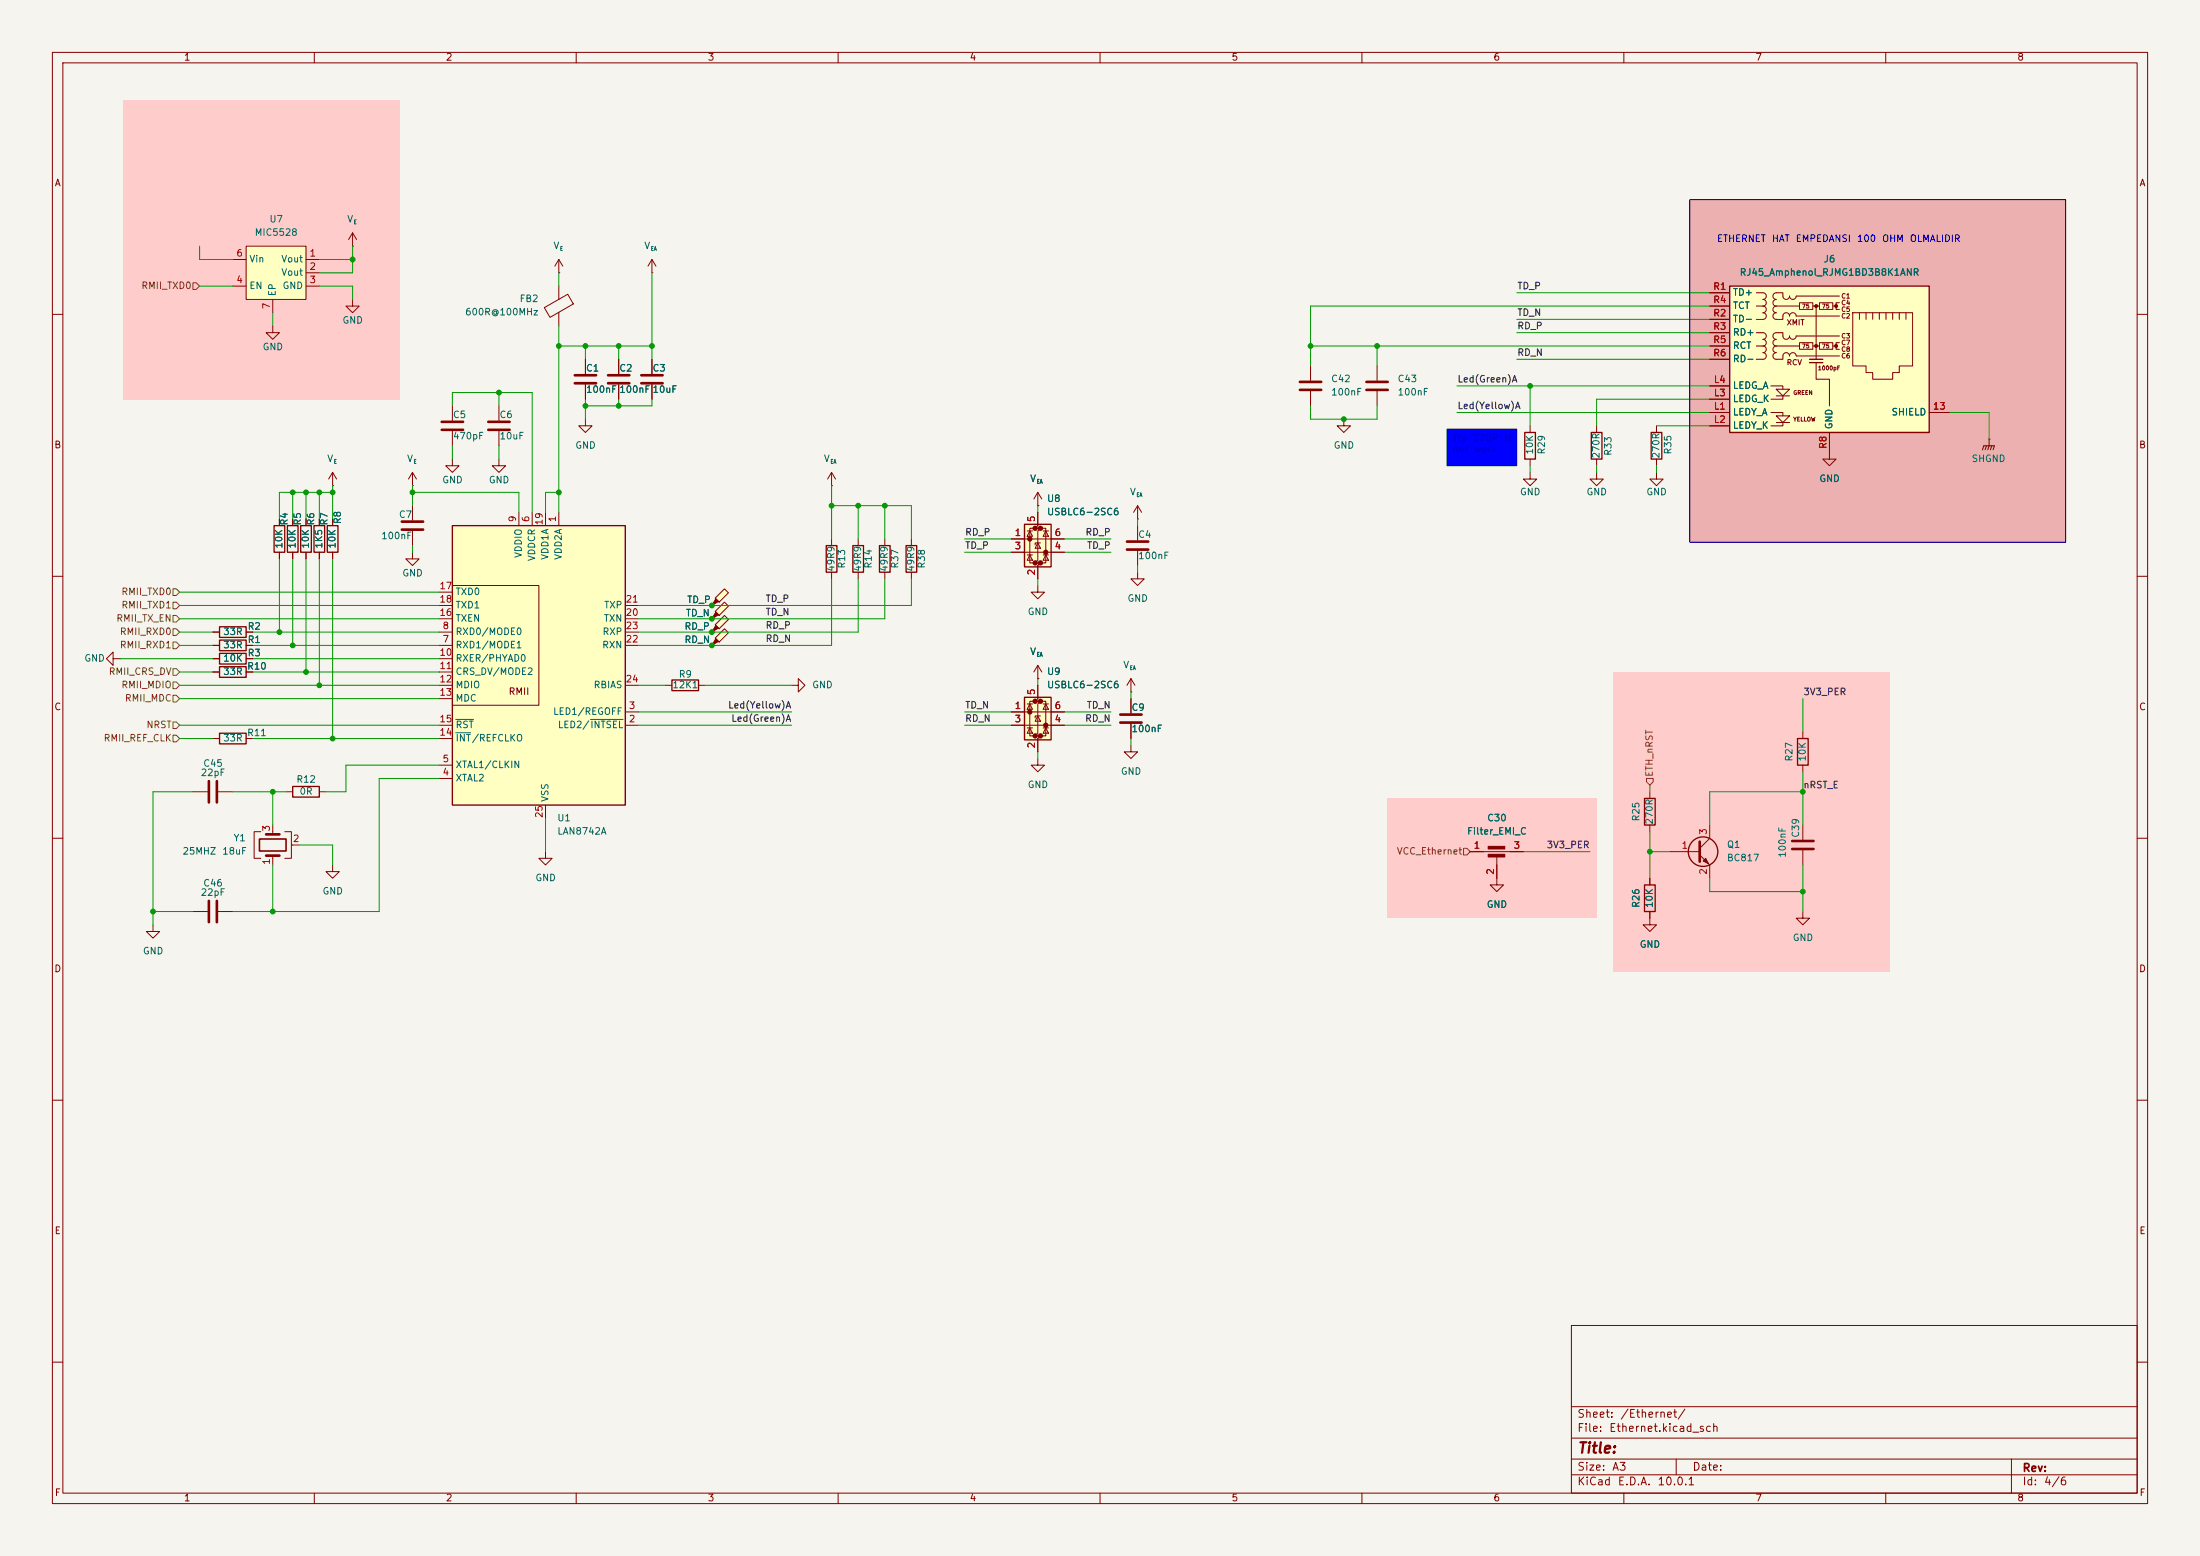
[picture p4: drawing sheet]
<svg xmlns="http://www.w3.org/2000/svg" width="420mm" height="297mm" viewBox="0 0 420 297" stroke-linecap="round" stroke-linejoin="round" font-family="sans-serif">
<path d="M0 0h420v297h-420z" fill="#f5f4ef" stroke="#f5f4ef" stroke-width=".19"/>
<g fill="none" stroke="#840000" stroke-width=".19">
<path d="M10 10h400v277h-400zM12 12h396v273h-396zM60 10v2M110 10v2M160 10v2M210 10v2M260 10v2M310 10v2M360 10v2M10 60h2M408 60h2M10 110h2"/>
<path d="M408 110h2M10 160h2M408 160h2M10 210h2M408 210h2M300 253h108v32h-108zM10 260h2M300 278.5h108M300 274.5h108M300 268.5h108M320 278.5v3M384 278.5v6.5"/>
<path d="M408 260h2M60 285v2M110 285v2M160 285v2M210 285v2M260 285v2M300 281.5h108M310 285v2M360 285v2"/>
</g>
<path d="M276.2 81.9h13.4v7h-13.4z" fill="#00f"/>
<path d="M322.6 38.1h71.7v65.4h-71.7z" fill="#ecb0b0"/>
<g fill="#fcc">
<path d="M23.5 19.1h52.7v57.1h-52.7z"/>
<path d="M264.8 152.4h40v22.9h-40z"/>
<path d="M308 128.3h52.7v57.1h-52.7z"/>
</g>
<g fill="none" stroke="#840000" stroke-width=".25">
<path d="M41.9 119.6h5.1v2.1h-5.1zM52.3 100.3h2.1v5.1h-2.1zM54.9 100.3h2v5.1h-2zM57.4 100.3h2v5.1h-2zM59.9 100.3h2.1v5.1h-2.1zM313.9 152.4h2.1v5.1h-2.1zM343.2 141h2v5.1h-2zM313.9 168.9h2.1v5.1h-2.1z"/>
<circle cx="325.1" cy="162.6" r="2.82"/>
</g>
<g fill="none" stroke="#840000" stroke-width=".19">
<path d="M106.7 52.1h.1M106.7 49.5l-.8 1.3M106.7 49.5l.7 1.3M106.7 49.5v2.6M124.5 52.1h.1M124.5 49.5l-.8 1.3M124.5 49.5l.7 1.3M124.5 49.5v2.6M86.4 77.5v2.8M95.2 77.5v2.8M111.8 68.6v2.8M111.8 73.4v2.8"/>
<path d="M118.1 68.6v2.8M118.1 73.4v2.8M53.3 99.1v1.2M55.9 99.1v1.2M58.4 99.1v1.2M61 99.1v1.2M63.5 92.7h.1M63.5 90.2l-.8 1.2M63.5 90.2l.8 1.2M63.5 90.2v2.5M78.7 92.7h.1M78.7 90.2l-.7 1.2"/>
<path d="M78.7 90.2l.8 1.2M78.7 90.2v2.5M86.4 87.6v1.3h1.2l-1.2 1.3-1.3-1.3h1.3M86.4 82.3v2.8M95.2 87.6v1.3h1.3l-1.3 1.3-1.2-1.3h1.2M95.2 82.3v2.8M111.8 80v1.3h1.2l-1.2 1.3-1.3-1.3h1.3M292.1 90.2v1.2h1.3l-1.3 1.3-1.3-1.3h1.3M304.8 90.2v1.2h1.3l-1.3 1.3-1.3-1.3h1.3M316.2 90.2v1.2h1.3l-1.3 1.3-1.2-1.3h1.2M53.3 105.4v1.3M55.9 105.4v1.3"/>
<path d="M58.4 105.4v1.3M61 105.4v1.3M198.1 111.8v1.2h1.3l-1.3 1.3-1.3-1.3h1.3M217.2 109.2v1.3h1.2l-1.2 1.3-1.3-1.3h1.3M217.2 100.3v2.8M217.2 105.2v2.8M40.6 120.7h1.3M47 120.7h1.3M344.2 139.7v1.3M315 151.1v1.3M315 157.5v1.3M326.4 157.5v2.5l-1.9 1.9"/>
<path d="M344.2 146.1v1.2M344.2 157.5v2.8M280.7 162.6h10.1M285.7 163.3v5.6h1.3l-1.3 1.3-1.2-1.3h1.2M315 174v2.5h1.2l-1.2 1.3-1.3-1.3h1.3M315 167.6v1.3M318.8 162.6h5.7M324.5 163.2l1.9 1.9v2.5M344.2 174v1.3h1.2l-1.2 1.2-1.3-1.2h1.3M344.2 162.3v2.8"/>
</g>
<g fill="none" stroke="#840000" stroke-width=".51">
<path d="M109.7 71.6h4.1M109.7 73.2h4.1M116.1 71.6h4M116.1 73.2h4M84.3 80.5h4.1M84.3 82h4.1M93.2 80.5h4.1M93.2 82h4.1M215.1 103.4h4.1M215.1 104.9h4.1M324.5 160.7v3.8M342.1 160.5h4.1"/>
<path d="M342.1 162.1h4.1"/>
</g>
<g fill="#840000" stroke="#840000" stroke-width=".19">
<path d="M284.1 163.1h3.2v.5h-3.2z"/>
<path d="M284.1 161.5h3.2v.6h-3.2z"/>
<path d="M325.1 164.3l.5-.5 .5 1z"/>
</g>
<path d="M195.6 100.1h5.1v8.1h-5.1z" fill="#ffffc2"/>
<g fill="#840000" stroke="#840000" stroke-width=".51">
<circle cx="196.6" cy="102.9" r=".25"/>
<circle cx="197.6" cy="100.8" r=".25"/>
<circle cx="197.6" cy="107.4" r=".25"/>
<circle cx="198.6" cy="100.8" r=".25"/>
<circle cx="198.6" cy="107.4" r=".25"/>
<circle cx="199.6" cy="105.4" r=".25"/>
</g>
<g fill="none" stroke="#840000" stroke-width=".19">
<path d="M198.1 97.8v2.5l-.5 .5h1l-.5 .5v5.6l-.5 .5h1l-.5 .6v2.5M193 102.9h10.2M193 105.4h10.2M196.1 105.9h1M196.1 101.3h1M196.6 101.3l.5 1.1h-1zM196.6 105.9l.5 1h-1zM197.6 100.8h-1v6.6h1M198.1 103.6l.5 1h-1zM198.6 103.6h-1v.4M198.6 100.8h1v6.6h-1M199.1 105.9h1.1"/>
<path d="M199.1 101.3h1.1M199.6 101.3l.6 1.1h-1.1zM199.6 105.9l.6 1h-1.1z"/>
</g>
<path d="M195.6 100.1h5.1v8.1h-5.1z" fill="none" stroke="#840000" stroke-width=".25"/>
<path d="M86.4 100.3h33v53.4h-33z" fill="#ffffc2"/>
<path d="M86.4 100.3h33v53.4h-33z" fill="none" stroke="#840000" stroke-width=".25"/>
<g fill="none" stroke="#840000" stroke-width=".19">
<path d="M99.1 97.8v2.5M101.6 97.8v2.5M104.1 97.8v2.5M106.7 97.8v2.5M83.8 118.1h2.6M83.8 113h2.6M83.8 115.6h2.6M86.4 111.8h16.5v22.8h-16.5M119.4 118.1h2.5M119.4 115.6h2.5M83.8 138.4h2.6M83.8 123.2h2.6"/>
<path d="M83.8 120.7h2.6M83.8 125.7h2.6M83.8 128.3h2.6M83.8 130.8h2.6M83.8 133.4h2.6M119.4 138.4h2.5M119.4 135.9h2.5M119.4 123.2h2.5M119.4 120.7h2.5M119.4 130.8h2.5M83.8 148.6h2.6M83.8 146.1h2.6"/>
<path d="M83.8 141h2.6M104.1 153.7v2.5"/>
</g>
<path d="M87 137.3h3.4M87 139.9h2.8M112.7 137.3h6.2" fill="none" stroke="#006464" stroke-width=".19"/>
<path d="M138.3 114.9l.8 .8-1.8 1.8-.8-.8z" fill="#ffffc2"/>
<path d="M136.7 116.8l.5 .5-1.3 .8z" fill="#840000" stroke="#840000" stroke-width=".19"/>
<path d="M135.9 118.1h.1M138.3 114.9l.8 .8-1.8 1.8-.8-.8z" fill="none" stroke="#840000" stroke-width=".19"/>
<path d="M138.3 112.4l.8 .8-1.8 1.7-.8-.7z" fill="#ffffc2"/>
<path d="M136.7 114.3l.5 .5-1.3 .8z" fill="#840000" stroke="#840000" stroke-width=".19"/>
<path d="M135.9 115.6h.1M138.3 112.4l.8 .8-1.8 1.7-.8-.7z" fill="none" stroke="#840000" stroke-width=".19"/>
<path d="M136.5 119.3l1.8-1.8 .8 .7-1.8 1.8z" fill="#ffffc2"/>
<path d="M136.7 119.4l.5 .5-1.3 .8z" fill="#840000" stroke="#840000" stroke-width=".19"/>
<path d="M136.5 119.3l1.8-1.8 .8 .7-1.8 1.8zM135.9 120.7h.1" fill="none" stroke="#840000" stroke-width=".19"/>
<path d="M136.5 121.8l1.8-1.8 .8 .8-1.8 1.8z" fill="#ffffc2"/>
<path d="M136.7 121.9l.5 .5-1.3 .8z" fill="#840000" stroke="#840000" stroke-width=".19"/>
<g fill="none" stroke="#840000" stroke-width=".19">
<path d="M103.9 58.7l4.5-2.5 1 1.8-4.4 2.6zM106.7 54.6v2.6M106.7 59.6v2.6M52.1 62.2v1.3h-1.3l1.3 1.3 1.2-1.3h-1.2M124.5 68.6v2.8M124.5 73.4v2.8M63.5 99.1v1.2M78.7 96.5v2.8M158.7 92.7h.1M158.7 90.2l-.7 1.2M158.7 90.2l.8 1.2M158.7 90.2v2.5"/>
<path d="M63.5 105.4v1.3M78.7 105.4v1.3h-1.2l1.2 1.3 1.3-1.3h-1.3M78.7 101.3v2.8M158.7 102.9v1.2M158.7 109.2v1.3M163.8 102.9v1.2M163.8 109.2v1.3M168.9 102.9v1.2M168.9 109.2v1.3M127 130.8h1.3M133.3 130.8h1.3M135.9 123.2h.1"/>
<path d="M136.5 121.8l1.8-1.8 .8 .8-1.8 1.8zM151.1 130.8h1.3v-1.3l1.3 1.3-1.3 1.3v-1.3M36.8 151.1h2.8M40.6 141h1.3M41.7 151.1h2.7M47 141h1.3M49.8 158.8h-1.3v5h1.3M52.1 157.5v1.8M54.4 158.8h1.2v5h-1.2M54.6 151.1h1.3M61 151.1h1.2M29.2 176.5v1.3h1.3l-1.3 1.3-1.3-1.3h1.3"/>
<path d="M36.8 174h2.8M41.7 174h2.7M52.1 163.3v1.8M55.6 161.3h1.5M63.5 165.1v1.3h1.3l-1.3 1.2-1.3-1.2h1.3M104.1 162.6v1.2h1.3l-1.3 1.3-1.2-1.3h1.2"/>
</g>
<path d="M62.5 100.3h2v5.1h-2zM157.7 104.1h2.1v5.1h-2.1zM162.8 104.1h2v5.1h-2zM167.9 104.1h2v5.1h-2zM41.9 140h5.1v2h-5.1zM128.3 129.8h5v2h-5zM55.9 150.1h5.1v2h-5.1z" fill="none" stroke="#840000" stroke-width=".25"/>
<path d="M122.4 71.6h4.1M122.4 73.2h4.1M76.7 99.6h4.1M76.7 101.1h4.1M39.9 149.1v4.1M41.4 149.1v4.1M50.8 159.3h2.5M39.9 172v4M41.4 172v4M50.8 163.3h2.5" fill="none" stroke="#840000" stroke-width=".51"/>
<path d="M49.5 160.1h5.1v2.3h-5.1z" fill="none" stroke="#840000" stroke-width=".3"/>
<path d="M47 47h11.4v10.2h-11.4z" fill="#ffffc2"/>
<g fill="none" stroke="#840000" stroke-width=".19">
<path d="M44.4 49.5h2.6M44.4 54.6h2.6M47 47h11.4v10.2h-11.4zM52.1 57.2v2.5M58.4 49.5h2.6M58.4 52.1h2.6M58.4 54.6h2.6M67.3 57.2v1.2h-1.3l1.3 1.3 1.3-1.3h-1.3M67.3 47h.1M67.3 44.5l-.8 1.2M67.3 44.5l.8 1.2M67.3 44.5v2.5"/>
<path d="M250.2 69.9v2.7M250.2 74.7v2.8M262.9 69.9v2.7M262.9 74.7v2.8M198.1 96.5h.1M198.1 94l-.7 1.3M198.1 94l.8 1.3M198.1 94v2.5M217.2 99.1h.1M217.2 96.5l-.8 1.3M217.2 96.5l.7 1.3M217.2 96.5v2.6"/>
<path d="M256.5 80v1.3h1.3l-1.3 1.3-1.2-1.3h1.2M292.1 81.3v1.3M292.1 87.6v1.3M304.8 81.3v1.3M304.8 87.6v1.3M316.2 81.3v1.3M316.2 87.6v1.3M174 102.9v1.2M174 109.2v1.3M21.6 125.7v-1.2l-1.3 1.2 1.3 1.3v-1.3h1.3M22.9 125.7h.1M40.6 123.2h1.3"/>
<path d="M40.6 128.3h1.3M40.6 125.7h1.3M47 123.2h1.3M47 128.3h1.3M47 125.7h1.3M215.9 132.1h.1M215.9 129.5v2.6M215.9 133.4v2.7M215.9 138.2v2.8M215.9 129.5l-.8 1.3M215.9 129.5l.8 1.3M215.9 142.2v1.3h1.3l-1.3 1.3-1.3-1.3h1.3"/>
</g>
<path d="M291.1 82.6h2v5h-2zM303.8 82.6h2v5h-2zM315.2 82.6h2v5h-2zM173 104.1h2v5.1h-2zM41.9 122.2h5.1v2h-5.1zM41.9 127.3h5.1v2h-5.1zM41.9 124.7h5.1v2h-5.1z" fill="none" stroke="#840000" stroke-width=".25"/>
<path d="M248.2 72.9h4M248.2 74.4h4M260.9 72.9h4M260.9 74.4h4M213.9 136.4h4M213.9 137.9h4" fill="none" stroke="#840000" stroke-width=".51"/>
<path d="M195.6 133.1h5.1v8.1h-5.1z" fill="#ffffc2"/>
<g fill="#840000" stroke="#840000" stroke-width=".51">
<circle cx="196.6" cy="135.9" r=".25"/>
<circle cx="197.6" cy="133.9" r=".25"/>
<circle cx="197.6" cy="140.5" r=".25"/>
<circle cx="198.6" cy="133.9" r=".25"/>
<circle cx="198.6" cy="140.5" r=".25"/>
<circle cx="199.6" cy="138.4" r=".25"/>
</g>
<g fill="none" stroke="#840000" stroke-width=".19">
<path d="M349.2 86.4v1.2h1.3l-1.3 1.3-1.2-1.3h1.2M379.7 83.8h.1M379.7 83.8v1.3M193 135.9h10.2M193 138.4h10.2M196.1 138.9h1M196.1 134.4h1M196.6 134.4l.5 1h-1zM196.6 138.9l.5 1.1h-1zM197.6 133.9h-1v6.6h1M198.1 130.8v2.6l-.5 .5h1l-.5 .5v5.6l-.5 .5h1l-.5 .5v2.5M198.1 136.7l.5 1h-1z"/>
<path d="M198.1 129.5h.1M198.1 127v2.5M198.1 127l-.7 1.3M198.1 127l.8 1.3M198.6 136.7h-1v.3M198.6 133.9h1v6.6h-1M199.1 138.9h1.1M199.1 134.4h1.1M199.6 134.4l.6 1h-1.1zM199.6 138.9l.6 1.1h-1.1zM198.1 144.8v1.3h1.3l-1.3 1.2-1.3-1.2h1.3"/>
</g>
<path d="M195.6 133.1h5.1v8.1h-5.1z" fill="none" stroke="#840000" stroke-width=".25"/>
<path d="M378.5 85.9l.2-.8h2l-.2 .8M379.2 85.1l-.2 .8M379.7 85.1l-.2 .8M380.2 85.1l-.2 .8" fill="none" stroke="#840000" stroke-width=".2"/>
<path d="M330.2 54.6h38.1v28h-38.1z" fill="#ffffc2"/>
<g fill="none" stroke="#840000" stroke-width=".19">
<path d="M326.4 58.4h3.8M326.4 55.9h3.8M335.3 55.9h1.2a.64 .64 0 0 1 .7 .6 .64 .64 0 0 1-.7 .7M335.3 58.4h1.2M336.5 57.2a.64 .64 0 0 1 .7 .6 .64 .64 0 0 1-.7 .6M336.5 58.4a.64 .64 0 0 1 .7 .7 .64 .64 0 0 1-.7 .6 .64 .64 0 0 1 .7 .6 .64 .64 0 0 1-.7 .7h-1.2M339.1 57.2a.63 .63 0 0 0-.6 .6 .63 .63 0 0 0 .6 .6M339.1 58.4a.63 .63 0 0 0-.6 .7 .63 .63 0 0 0 .6 .6h-.1a.63 .63 0 0 0-.5 .7 .63 .63 0 0 0 .6 .6h1.3v-.7a.64 .64 0 0 1 .6-.6 .64 .64 0 0 1 .6 .6 .64 .64 0 0 1 .7-.6 .64 .64 0 0 1 .6 .6h8.3M339.1 58.4h4.4M343.5 57.8h2.6v1.3h-2.6zM346.1 58.4h1.2M346.7 58.4v10.2"/>
<path d="M347.3 57.8h2.6v1.3h-2.6zM349.9 58.4h.6M351.2 57.8h-.7v1.3h.7M351.2 56.5h-8.3a.64 .64 0 0 1-.6 .6 .64 .64 0 0 1-.7-.6 .64 .64 0 0 1-.6 .6 .64 .64 0 0 1-.6-.6v-.6h-1.4a.63 .63 0 0 0-.5 .6 .63 .63 0 0 0 .6 .7M353.7 59.7h11.4v10.2h-2.5v1.2h-1.3v1.3h-3.8v-1.3h-1.3v-1.2h-2.5zM355 59.7v1.3M356.2 59.7v1.3M357.5 59.7v1.3M358.8 59.7v1.3M360 59.7v1.3M361.3 59.7v1.3M362.6 59.7v1.3"/>
<path d="M363.9 59.7v1.3M111.8 68.6v2.8M111.8 73.4v2.8M118.1 68.6v2.8M118.1 73.4v2.8M124.5 68.6v2.8M124.5 73.4v2.8M326.4 66h3.8M326.4 61h3.8M326.4 63.5h3.8M326.4 68.6h3.8M326.4 78.7h3.8"/>
<path d="M326.4 76.2h3.8M326.4 73.7h3.8M335.3 63.5h1.2a.64 .64 0 0 1 .7 .6 .64 .64 0 0 1-.7 .7 .64 .64 0 0 1 .7 .6 .64 .64 0 0 1-.7 .6M335.3 66h1.2M336.5 66a.64 .64 0 0 1 .7 .7 .64 .64 0 0 1-.7 .6M336.5 67.3a.64 .64 0 0 1 .7 .6 .64 .64 0 0 1-.7 .7h-1.2M338.1 73.7h2.3v.6M338.1 78.7h2.3v.7M339.1 74.3h2.5l-1.2 1.3zM339.1 79.4h2.5l-1.2 1.2zM339.1 66a.63 .63 0 0 0-.6 .7 .63 .63 0 0 0 .6 .6M339.1 67.3a.63 .63 0 0 0-.6 .6 .63 .63 0 0 0 .6 .7h1.3v-.7a.64 .64 0 0 1 .6-.6 .64 .64 0 0 1 .6 .6 .64 .64 0 0 1 .7-.6 .64 .64 0 0 1 .6 .6h8.3"/>
<path d="M339.1 75.6h2.5M339.1 66h4.4M340.4 75.6v.6h-2.3M343.5 65.4h2.6v1.3h-2.6zM346.1 66h1.2M346.7 69.2v3.2h2.5v5.1M347.3 65.4h2.6v1.3h-2.6zM349.9 66h.6M351.2 65.4h-.7v1.3h.7M351.2 64.1h-8.3a.64 .64 0 0 1-.6 .7 .64 .64 0 0 1-.7-.7 .64 .64 0 0 1-.6 .7 .64 .64 0 0 1-.6-.7v-.6h-1.4a.63 .63 0 0 0-.5 .7 .63 .63 0 0 0 .6 .6h-.1a.63 .63 0 0 0-.5 .6 .63 .63 0 0 0 .6 .6M368.3 78.7h3.8M53.3 99.1v1.2"/>
<path d="M55.9 99.1v1.2M58.4 99.1v1.2M61 99.1v1.2M63.5 99.1v1.2M198.1 96.5h.1M198.1 97.8v2.5M326.4 81.3h3.8M339.1 80.6h2.5M340.4 80.6v.7h-2.3M349.2 82.6v3.8M53.3 105.4v1.3M55.9 105.4v1.3"/>
<path d="M58.4 105.4v1.3M61 105.4v1.3M63.5 105.4v1.3M135.9 115.6h.1M135.9 118.1h.1M193 102.9h2.6M193 105.4h2.6M198.1 108v2.5M200.7 102.9h2.5M200.7 105.4h2.5M40.6 120.7h1.3M40.6 125.7h1.3"/>
<path d="M40.6 128.3h1.3M40.6 123.2h1.3M47 120.7h1.3M47 125.7h1.3M47 128.3h1.3M47 123.2h1.3M135.9 123.2h.1M135.9 120.7h.1M193 135.9h2.6M193 138.4h2.6M198.1 129.5h.1M198.1 130.8v2.6"/>
<path d="M200.7 135.9h2.5M200.7 138.4h2.5M215.9 133.4v2.7M215.9 138.2v2.8M198.1 141v2.5M280.7 162.6h2.5M285.7 165.1v2.5M288.3 162.6h2.5M315 167.6v1.3M315 174v1.3"/>
</g>
<g fill="#840000" stroke="#840000" stroke-width=".25">
<circle cx="346.7" cy="58.4" r=".25"/>
<circle cx="346.7" cy="66" r=".25"/>
<circle cx="350.5" cy="58.4" r=".25"/>
<circle cx="350.5" cy="66" r=".25"/>
</g>
<path d="M330.2 54.6h38.1v28h-38.1zM345.4 68.6h2.6M345.4 69.2h2.6" fill="none" stroke="#840000" stroke-width=".25"/>
<g fill="none" stroke="#725600" stroke-width=".19">
<path d="M36.8 54h.7l.6 .6-.6 .6h-.7zM33 112.4h.7l.6 .6-.6 .7h-.7zM33 114.9h.7l.6 .7-.6 .6h-.7zM33 117.5h.7l.6 .6-.6 .6h-.7zM33 137.8h.7l.6 .6-.6 .7h-.7zM33 130.2h.7l.6 .6-.6 .6h-.7zM33 127.6h.7l.6 .7-.6 .6h-.7zM33 122.6h.7l.6 .6-.6 .6h-.7zM33 132.7h.7l.6 .7-.6 .6h-.7zM33 120h.7l.6 .7-.6 .6h-.7zM33 140.3h.7l.6 .7-.6 .6h-.7zM314.3 148.6h1.3v.6l-.6 .7-.7-.7z"/>
<path d="M279.4 161.9h.6l.7 .7-.7 .6h-.6z"/>
</g>
<g fill="none" stroke="#009600" stroke-width=".19">
<path d="M38.1 54.6h6.3M38.1 47v2.5h6.3M52.1 59.7v2.5M61 54.6h6.3v2.6M61 49.5h6.3M67.3 47v5.1h-6.3M106.7 52.1v2.5M124.5 52.1v16.5M289.6 55.9h36.8M326.4 58.4h-76.2v11.5M86.4 77.5v-2.6h15.2v22.9M95.2 74.9v2.6"/>
<path d="M106.7 62.2v35.6M106.7 66h17.8M111.8 66v2.6M111.8 76.2v3.8M118.1 66v2.6M118.1 76.2v1.3M124.5 76.2v1.3h-12.7M250.2 77.5v2.5h12.7v-2.5M250.2 66h76.2M262.9 66v3.9M278.1 78.7h48.3M278.1 73.7h48.3"/>
<path d="M289.6 63.5h36.8M289.6 61h36.8M289.6 68.6h36.8M292.1 73.7v7.6M326.4 76.2h-21.6v5.1M372.1 78.7h7.6v5.1M55.9 94v5.1M58.4 94v5.1M61 94v5.1M63.5 92.7v6.4M63.5 94h-10.2v5.1M78.7 92.7v3.8"/>
<path d="M78.7 94h20.4v3.8M86.4 85.1v2.5M95.2 85.1v2.5M106.7 94h-2.6v3.8M158.7 96.5h15.3v6.4M158.7 92.7v10.2M163.8 96.5v6.4M168.9 96.5v6.4M198.1 96.5v1.3M217.2 99.1v1.2M292.1 88.9v1.3M304.8 88.9v1.3"/>
<path d="M316.2 81.3h10.2M316.2 88.9v1.3M34.3 118.1h49.5M34.3 115.6h49.5M34.3 113h49.5M53.3 106.7v14M55.9 106.7v16.5M58.4 106.7v21.6M61 106.7v24.1M63.5 106.7v34.3M78.7 104.1v1.3M158.7 110.5v12.7h-36.8"/>
<path d="M163.8 110.5v10.2h-41.9M168.9 110.5v7.6h-47M174 110.5v5.1h-52.1M184.1 102.9h8.9M184.1 105.4h8.9M198.1 110.5v1.3M203.2 102.9h8.9M203.2 105.4h8.9M217.2 108v1.2M22.9 125.7h17.7M34.3 130.8h49.5M34.3 128.3h6.3"/>
<path d="M34.3 138.4h49.5M34.3 123.2h6.3M34.3 120.7h6.3M34.3 133.4h49.5M48.3 128.3h35.5M48.3 123.2h35.5M48.3 120.7h35.5M48.3 125.7h35.5M121.9 130.8h5.1M121.9 135.9h29.2M121.9 138.4h29.2M134.6 130.8h16.5"/>
<path d="M184.1 135.9h8.9M184.1 138.4h8.9M198.1 129.5v1.3M203.2 135.9h8.9M203.2 138.4h8.9M215.9 132.1v1.3M344.2 133.4v6.3M34.3 141h6.3M36.8 151.1h-7.6v25.4M44.4 151.1h10.2M48.3 141h35.5M52.1 151.1v6.4"/>
<path d="M83.8 148.6h-11.4v25.4h-28M83.8 146.1h-17.8v5h-3.8M104.1 156.2v6.4M198.1 143.5v1.3M215.9 141v1.2M315 149.9v1.2M315 158.8v8.8M344.2 151.1h-17.8v6.4M344.2 147.3v10.2M29.2 174h7.6M52.1 165.1v8.9M57.1 161.3h6.4v3.8"/>
<path d="M290.8 162.6h12.7M315 162.6h3.8M326.4 167.6v2.6h17.8M344.2 165.1v8.9"/>
</g>
<path d="M322.6 38.1h71.7v65.4h-71.7zM276.2 81.9h13.4v7h-13.4z" fill="none" stroke="#0000c2" stroke-width=".19"/>
<g fill="#009600" stroke="#009600" stroke-width=".19">
<circle cx="256.5" cy="80" r=".46"/>
<circle cx="262.9" cy="66" r=".46"/>
<circle cx="292.1" cy="73.7" r=".46"/>
<circle cx="250.2" cy="66" r=".46"/>
<circle cx="168.9" cy="96.5" r=".46"/>
<circle cx="163.8" cy="96.5" r=".46"/>
<circle cx="158.7" cy="96.5" r=".46"/>
<circle cx="315" cy="162.6" r=".46"/>
<circle cx="344.2" cy="170.2" r=".46"/>
<circle cx="344.2" cy="151.1" r=".46"/>
<circle cx="124.5" cy="66" r=".46"/>
<circle cx="118.1" cy="66" r=".46"/>
<circle cx="111.8" cy="66" r=".46"/>
<circle cx="63.5" cy="94" r=".46"/>
<circle cx="61" cy="94" r=".46"/>
<circle cx="58.4" cy="94" r=".46"/>
<circle cx="55.9" cy="94" r=".46"/>
<circle cx="53.3" cy="120.7" r=".46"/>
<circle cx="55.9" cy="123.2" r=".46"/>
<circle cx="67.3" cy="49.5" r=".46"/>
<circle cx="95.2" cy="74.9" r=".46"/>
<circle cx="106.7" cy="66" r=".46"/>
<circle cx="52.1" cy="151.1" r=".46"/>
<circle cx="52.1" cy="174" r=".46"/>
<circle cx="29.2" cy="174" r=".46"/>
<circle cx="63.5" cy="141" r=".46"/>
<circle cx="61" cy="130.8" r=".46"/>
<circle cx="58.4" cy="128.3" r=".46"/>
<circle cx="78.7" cy="94" r=".46"/>
<circle cx="111.8" cy="77.5" r=".46"/>
<circle cx="106.7" cy="94" r=".46"/>
<circle cx="118.1" cy="77.5" r=".46"/>
<circle cx="135.9" cy="123.2" r=".46"/>
<circle cx="135.9" cy="115.6" r=".46"/>
<circle cx="135.9" cy="120.7" r=".46"/>
<circle cx="135.9" cy="118.1" r=".46"/>
</g>
<text font-size="2" fill="#840000" x="301" y="277.9">Title:</text>
<g font-size="1.5" fill="#840000">
<text x="301" y="273.7">File:</text>
<text x="301" y="271">Sheet:</text>
<text x="307.1" y="273.7">Ethernet.kicad_sch</text>
<text x="309.2" y="271">/Ethernet/</text>
<text x="301" y="281.1">Size:</text>
<text x="307.6" y="281.1">A3</text>
<text x="323" y="281.1">Date:</text>
<text x="386" y="281.3">Rev:</text>
<text x="301" y="283.9">KiCad</text>
<text x="308.7" y="283.9">E.D.A.</text>
<text x="316.3" y="283.9">10.0.1</text>
<text x="386" y="283.9">Id:</text>
<text x="390.1" y="283.9">4/6</text>
</g>
<g font-size="1.3" fill="#840000">
<text x="35" y="11.9">1</text>
<text x="85" y="11.9">2</text>
<text x="135" y="11.9">3</text>
<text x="185" y="11.9">4</text>
<text x="235" y="11.9">5</text>
<text x="285" y="11.9">6</text>
<text x="335" y="11.9">7</text>
<text x="385" y="11.9">8</text>
<text x="10.3" y="35.9">A</text>
<text x="408.3" y="35.9">A</text>
<text x="10.3" y="85.9">B</text>
<text x="408.2" y="85.9">B</text>
<text x="10.3" y="135.9">C</text>
<text x="97" y="132.9">RMII</text>
<text x="408.2" y="135.9">C</text>
<text x="10.3" y="185.9">D</text>
<text x="408.2" y="185.9">D</text>
<text x="10.3" y="235.9">E</text>
<text x="408.3" y="235.9">E</text>
<text x="10.3" y="285.9">F</text>
<text x="35" y="286.9">1</text>
<text x="85" y="286.9">2</text>
<text x="135" y="286.9">3</text>
<text x="185" y="286.9">4</text>
<text x="235" y="286.9">5</text>
<text x="285" y="286.9">6</text>
<text x="335" y="286.9">7</text>
<text x="385" y="286.9">8</text>
<text x="408.3" y="285.9">F</text>
</g>
<g font-size="1.3" fill="#006464">
<text x="48.5" y="45.3">MIC5528</text>
<text x="51.3" y="42.8">U7</text>
<text x="66.2" y="42.8">V</text>
<text x="105.5" y="47.9">V</text>
<text x="122.9" y="47.9">V</text>
<text x="47.5" y="50.4">Vin</text>
<text x="53.6" y="50.4">Vout</text>
<text x="53.6" y="52.9">Vout</text>
<text x="332" y="52.9">RJ45_Amphenol_RJMG1BD3B8K1ANR</text>
<text x="348.1" y="50.4">J6</text>
<text x="47.5" y="55.5">EN</text>
<text x="52.9" y="56.6" transform="rotate(-90 52.9 56.6)">EP</text>
<text x="53.8" y="55.5">GND</text>
<text x="99.1" y="58">FB2</text>
<text x="330.7" y="56.7">TD+</text>
<text x="330.7" y="59.3">TCT</text>
<text x="65.3" y="62.1">GND</text>
<text x="88.7" y="60.5">600R@100MHz</text>
<text x="330.7" y="61.8">TD-</text>
<text x="330.7" y="64.4">RD+</text>
<text x="50" y="67.2">GND</text>
<text x="111.8" y="71.2">C1</text>
<text x="118.1" y="71.2">C2</text>
<text x="124.5" y="71.2">C3</text>
<text x="330.7" y="66.9">RCT</text>
<text x="330.7" y="69.4">RD-</text>
<text x="111.8" y="75.3">100nF</text>
<text x="118.1" y="75.3">100nF</text>
<text x="124.5" y="75.3">10uF</text>
<text x="254" y="75.8">100nF</text>
<text x="254" y="73.3">C42</text>
<text x="266.7" y="75.8">100nF</text>
<text x="266.7" y="73.3">C43</text>
<text x="330.7" y="77.1">LEDG_K</text>
<text x="330.7" y="74.5">LEDG_A</text>
<text x="86.4" y="80.1">C5</text>
<text x="95.3" y="80.1">C6</text>
<text x="330.7" y="79.6">LEDY_A</text>
<text x="330.7" y="82.1">LEDY_K</text>
<text x="350.1" y="82" transform="rotate(-90 350.1 82)">GND</text>
<text x="361" y="79.6">SHIELD</text>
<text x="62.4" y="88.5">V</text>
<text x="77.6" y="88.5">V</text>
<text x="86.4" y="84.2">470pF</text>
<text x="95.3" y="84.2">10uF</text>
<text x="109.7" y="86">GND</text>
<text x="157.2" y="88.5">V</text>
<text x="254.5" y="86">GND</text>
<text x="293" y="86.9" transform="rotate(-90 293 86.9)">10K</text>
<text x="295.2" y="86.9" transform="rotate(-90 295.2 86.9)">R29</text>
<text x="305.7" y="87.6" transform="rotate(-90 305.7 87.6)">270R</text>
<text x="307.9" y="87.1" transform="rotate(-90 307.9 87.1)">R33</text>
<text x="317.1" y="87.6" transform="rotate(-90 317.1 87.6)">270R</text>
<text x="319.4" y="86.9" transform="rotate(-90 319.4 86.9)">R35</text>
<text x="376.3" y="88.5">SHGND</text>
<text x="84.3" y="92.6">GND</text>
<text x="93.2" y="92.6">GND</text>
<text x="196.6" y="92.3">V</text>
<text x="215.6" y="94.8">V</text>
<text x="290.1" y="94.8">GND</text>
<text x="302.8" y="94.8">GND</text>
<text x="314.2" y="94.8">GND</text>
<text x="347.2" y="92.3">GND</text>
<text x="55.2" y="100.4" transform="rotate(-90 55.2 100.4)">R4</text>
<text x="57.8" y="100.4" transform="rotate(-90 57.8 100.4)">R5</text>
<text x="60.3" y="100.4" transform="rotate(-90 60.3 100.4)">R6</text>
<text x="62.8" y="100.4" transform="rotate(-90 62.8 100.4)">R7</text>
<text x="65.4" y="100.1" transform="rotate(-90 65.4 100.1)">R8</text>
<text x="76" y="99.2">C7</text>
<text x="199.8" y="98.7">USBLC6-2SC6</text>
<text x="199.8" y="96.1">U8</text>
<text x="54.2" y="104.8" transform="rotate(-90 54.2 104.8)">10K</text>
<text x="56.7" y="104.8" transform="rotate(-90 56.7 104.8)">10K</text>
<text x="59.3" y="104.8" transform="rotate(-90 59.3 104.8)">10K</text>
<text x="61.8" y="104.8" transform="rotate(-90 61.8 104.8)">1K5</text>
<text x="64.4" y="104.8" transform="rotate(-90 64.4 104.8)">10K</text>
<text x="72.7" y="103.2">100nF</text>
<text x="99.9" y="106.6" transform="rotate(-90 99.9 106.6)">VDDIO</text>
<text x="102.5" y="107.2" transform="rotate(-90 102.5 107.2)">VDDCR</text>
<text x="105" y="107" transform="rotate(-90 105 107)">VDD1A</text>
<text x="107.5" y="107" transform="rotate(-90 107.5 107)">VDD2A</text>
<text x="217.2" y="103">C4</text>
<text x="217.2" y="107">100nF</text>
<text x="76.7" y="110.3">GND</text>
<text x="86.9" y="113.9">TXD0</text>
<text x="159.6" y="109.2" transform="rotate(-90 159.6 109.2)">49R9</text>
<text x="161.6" y="108.6" transform="rotate(-90 161.6 108.6)">R13</text>
<text x="164.7" y="109.2" transform="rotate(-90 164.7 109.2)">49R9</text>
<text x="166.7" y="108.6" transform="rotate(-90 166.7 108.6)">R14</text>
<text x="169.8" y="109.2" transform="rotate(-90 169.8 109.2)">49R9</text>
<text x="171.8" y="108.6" transform="rotate(-90 171.8 108.6)">R37</text>
<text x="174.9" y="109.2" transform="rotate(-90 174.9 109.2)">49R9</text>
<text x="176.9" y="108.6" transform="rotate(-90 176.9 108.6)">R38</text>
<text x="86.9" y="119">TXEN</text>
<text x="86.9" y="116.4">TXD1</text>
<text x="115.2" y="119">TXN</text>
<text x="115.2" y="116.4">TXP</text>
<text x="130.8" y="118">TD_N</text>
<text x="131.1" y="115.4">TD_P</text>
<text x="196.1" y="117.7">GND</text>
<text x="215.1" y="115.2">GND</text>
<text x="42.5" y="121.5">33R</text>
<text x="42.5" y="124.1">33R</text>
<text x="47.2" y="120.5">R2</text>
<text x="47.2" y="123">R1</text>
<text x="47.2" y="125.6">R3</text>
<text x="86.9" y="124.1">RXD1/MODE1</text>
<text x="86.9" y="121.5">RXD0/MODE0</text>
<text x="114.9" y="124.1">RXN</text>
<text x="114.9" y="121.5">RXP</text>
<text x="130.6" y="123">RD_N</text>
<text x="130.6" y="120.5">RD_P</text>
<text x="196.6" y="125.3">V</text>
<text x="16" y="126.6">GND</text>
<text x="42.5" y="129.1">33R</text>
<text x="42.5" y="126.6">10K</text>
<text x="47.1" y="128.1">R10</text>
<text x="86.9" y="126.6">RXER/PHYAD0</text>
<text x="86.9" y="129.1">CRS_DV/MODE2</text>
<text x="86.9" y="131.7">MDIO</text>
<text x="113.2" y="131.7">RBIAS</text>
<text x="128.3" y="131.7">12K1</text>
<text x="129.5" y="129.6">R9</text>
<text x="154.9" y="131.7">GND</text>
<text x="199.8" y="131.7">USBLC6-2SC6</text>
<text x="199.8" y="129.1">U9</text>
<text x="214.3" y="127.9">V</text>
<text x="86.9" y="134.2">MDC</text>
<text x="105.5" y="136.8">LED1/REGOFF</text>
<text x="215.9" y="136">C9</text>
<text x="42.5" y="141.8">33R</text>
<text x="47.1" y="140.8">R11</text>
<text x="86.9" y="141.8">INT/REFCLKO</text>
<text x="86.9" y="139.3">RST</text>
<text x="106.4" y="139.3">LED2/INTSEL</text>
<text x="215.9" y="140.1">100nF</text>
<text x="38.2" y="148.4">22pF</text>
<text x="38.7" y="146.7">C45</text>
<text x="56.5" y="149.7">R12</text>
<text x="86.9" y="149.5">XTAL2</text>
<text x="86.9" y="146.9">XTAL1/CLKIN</text>
<text x="213.9" y="148.2">GND</text>
<text x="342.5" y="145.5" transform="rotate(-90 342.5 145.5)">R27</text>
<text x="345" y="145.5" transform="rotate(-90 345 145.5)">10K</text>
<text x="57.1" y="152">0R</text>
<text x="105" y="153.2" transform="rotate(-90 105 153.2)">VSS</text>
<text x="196.1" y="150.7">GND</text>
<text x="44.5" y="160.9">Y1</text>
<text x="106.3" y="157.1">U1</text>
<text x="106.3" y="159.6">LAN8742A</text>
<text x="280" y="159.6">Filter_EMI_C</text>
<text x="283.8" y="157.1">C30</text>
<text x="313.3" y="156.9" transform="rotate(-90 313.3 156.9)">R25</text>
<text x="315.8" y="157.5" transform="rotate(-90 315.8 157.5)">270R</text>
<text x="343.8" y="160" transform="rotate(-90 343.8 160)">C39</text>
<text x="34.7" y="163.4">25MHZ</text>
<text x="42.3" y="163.4">18uF</text>
<text x="329.6" y="164.7">BC817</text>
<text x="329.6" y="162.2">Q1</text>
<text x="341.2" y="163.8" transform="rotate(-90 341.2 163.8)">100nF</text>
<text x="38.2" y="171.3">22pF</text>
<text x="38.7" y="169.5">C46</text>
<text x="61.5" y="171">GND</text>
<text x="102.1" y="168.5">GND</text>
<text x="283.7" y="173.6">GND</text>
<text x="313.3" y="173.4" transform="rotate(-90 313.3 173.4)">R26</text>
<text x="315.8" y="173.4" transform="rotate(-90 315.8 173.4)">10K</text>
<text x="342.1" y="179.9">GND</text>
<text x="27.2" y="182.5">GND</text>
<text x="312.9" y="181.2">GND</text>
</g>
<g font-size="1.3" fill="#0000c2">
<text x="327.7" y="46.5">ETHERNET</text>
<text x="338.1" y="46.5">HAT</text>
<text x="342.7" y="46.5">EMPEDANSI</text>
<text x="354.4" y="46.5">100</text>
<text x="359.2" y="46.5">OHM</text>
<text x="364.5" y="46.5">OLMALIDIR</text>
<text x="277.2" y="84.6">Tty</text>
<text x="277.2" y="86.6">not</text>
<text x="281" y="84.6">270R</text>
<text x="281.4" y="86.6">work</text>
<text x="287.1" y="84.6">if</text>
</g>
<g font-size="1.3" fill="#a90000">
<text x="45" y="49.3">6</text>
<text x="59" y="49.3">1</text>
<text x="59" y="51.8">2</text>
<text x="45" y="54.4">4</text>
<text x="51.8" y="59.1" transform="rotate(-90 51.8 59.1)">7</text>
<text x="59" y="54.4">3</text>
<text x="327" y="55.6">R1</text>
<text x="327" y="58.2">R4</text>
<text x="327" y="60.7">R2</text>
<text x="327" y="63.2">R3</text>
<text x="327" y="65.8">R5</text>
<text x="327" y="68.3">R6</text>
<text x="327.1" y="75.9">L3</text>
<text x="327.1" y="73.4">L4</text>
<text x="327.1" y="78.5">L1</text>
<text x="327.1" y="81">L2</text>
<text x="368.9" y="78.5">13</text>
<text x="349" y="85.8" transform="rotate(-90 349 85.8)">R8</text>
<text x="98.8" y="99.8" transform="rotate(-90 98.8 99.8)">9</text>
<text x="101.3" y="99.8" transform="rotate(-90 101.3 99.8)">6</text>
<text x="103.9" y="100.4" transform="rotate(-90 103.9 100.4)">19</text>
<text x="106.4" y="99.8" transform="rotate(-90 106.4 99.8)">1</text>
<text x="197.9" y="99.8" transform="rotate(-90 197.9 99.8)">5</text>
<text x="193.6" y="102.6">1</text>
<text x="193.6" y="105.2">3</text>
<text x="201.2" y="105.2">4</text>
<text x="201.2" y="102.6">6</text>
<text x="83.8" y="112.8">17</text>
<text x="197.9" y="109.9" transform="rotate(-90 197.9 109.9)">2</text>
<text x="83.8" y="117.9">16</text>
<text x="83.8" y="115.3">18</text>
<text x="119.3" y="117.9">20</text>
<text x="119.3" y="115.3">21</text>
<text x="83.8" y="125.5">10</text>
<text x="84.4" y="122.9">7</text>
<text x="84.4" y="120.4">8</text>
<text x="119.3" y="122.9">22</text>
<text x="119.3" y="120.4">23</text>
<text x="83.8" y="128">11</text>
<text x="83.8" y="130.6">12</text>
<text x="119.3" y="130.6">24</text>
<text x="83.8" y="133.1">13</text>
<text x="119.9" y="135.6">3</text>
<text x="193.6" y="135.6">1</text>
<text x="197.9" y="132.8" transform="rotate(-90 197.9 132.8)">5</text>
<text x="201.2" y="135.6">6</text>
<text x="83.8" y="140.7">14</text>
<text x="83.8" y="138.2">15</text>
<text x="119.9" y="138.2">2</text>
<text x="193.6" y="138.2">3</text>
<text x="197.9" y="142.9" transform="rotate(-90 197.9 142.9)">2</text>
<text x="201.2" y="138.2">4</text>
<text x="84.4" y="148.3">4</text>
<text x="84.4" y="145.8">5</text>
<text x="51.8" y="158.8" transform="rotate(-90 51.8 158.8)">3</text>
<text x="55.8" y="161">2</text>
<text x="103.9" y="156.3" transform="rotate(-90 103.9 156.3)">25</text>
<text x="326.1" y="159.5" transform="rotate(-90 326.1 159.5)">3</text>
<text x="51.8" y="165.2" transform="rotate(-90 51.8 165.2)">1</text>
<text x="281.2" y="162.3">1</text>
<text x="285.5" y="167.1" transform="rotate(-90 285.5 167.1)">2</text>
<text x="288.9" y="162.3">3</text>
<text x="320.9" y="162.3">1</text>
<text x="326.1" y="167.1" transform="rotate(-90 326.1 167.1)">2</text>
</g>
<g font-size="1.3" fill="#725600">
<text x="26.9" y="55.5">RMII_TXD0</text>
<text x="23.1" y="113.9">RMII_TXD0</text>
<text x="22.1" y="119">RMII_TX_EN</text>
<text x="23.1" y="116.4">RMII_TXD1</text>
<text x="22.8" y="124.1">RMII_RXD1</text>
<text x="22.8" y="121.5">RMII_RXD0</text>
<text x="20.7" y="129.1">RMII_CRS_DV</text>
<text x="23.1" y="131.7">RMII_MDIO</text>
<text x="23.7" y="134.2">RMII_MDC</text>
<text x="19.7" y="141.8">RMII_REF_CLK</text>
<text x="27.8" y="139.3">NRST</text>
<text x="315.8" y="148.4" transform="rotate(-90 315.8 148.4)">ETH_nRST</text>
<text x="266.5" y="163.4">VCC_Ethernet</text>
</g>
<g font-size="1.3" fill="#0f0f0f">
<text x="289.6" y="55.5">TD_P</text>
<text x="289.6" y="63.2">RD_P</text>
<text x="289.6" y="60.6">TD_N</text>
<text x="289.6" y="68.2">RD_N</text>
<text x="278.1" y="73.3">Led(Green)A</text>
<text x="278.1" y="78.4">Led(Yellow)A</text>
<text x="184.1" y="102.5">RD_P</text>
<text x="184.1" y="105.1">TD_P</text>
<text x="207.1" y="102.5">RD_P</text>
<text x="207.4" y="105.1">TD_P</text>
<text x="146" y="117.8">TD_N</text>
<text x="146" y="115.2">TD_P</text>
<text x="146" y="122.8">RD_N</text>
<text x="146" y="120.3">RD_P</text>
<text x="138.9" y="135.5">Led(Yellow)A</text>
<text x="184.1" y="135.5">TD_N</text>
<text x="207.4" y="135.5">TD_N</text>
<text x="344.2" y="133">3V3_PER</text>
<text x="139.5" y="138.1">Led(Green)A</text>
<text x="184.1" y="138.1">RD_N</text>
<text x="207" y="138.1">RD_N</text>
<text x="344.2" y="150.8">nRST_E</text>
<text x="295.2" y="162.2">3V3_PER</text>
</g>
<g font-size="1" fill="#840000">
<text x="341" y="62.3">XMIT</text>
<text x="341" y="70">RCV</text>
</g>
<g font-size=".9" fill="#840000">
<text x="351.4" y="57.2">C1</text>
<text x="351.4" y="58.5">C4</text>
<text x="351.4" y="59.7">C5</text>
<text x="351.4" y="61">C2</text>
<text x="351.4" y="64.8">C3</text>
<text x="351.4" y="66.1">C7</text>
<text x="351.4" y="67.3">C8</text>
<text x="351.4" y="68.6">C6</text>
</g>
<g font-size=".8" fill="#006464">
<text x="67.5" y="43">E</text>
<text x="106.8" y="48">E</text>
<text x="124.2" y="48">EA</text>
<text x="63.7" y="88.7">E</text>
<text x="78.9" y="88.7">E</text>
<text x="158.5" y="88.7">EA</text>
<text x="197.8" y="92.5">EA</text>
<text x="216.9" y="95">EA</text>
<text x="197.8" y="125.5">EA</text>
<text x="215.6" y="128.1">EA</text>
</g>
<g font-size=".8" fill="#840000">
<text x="343.9" y="59">75</text>
<text x="347.7" y="59">75</text>
<text x="343.9" y="66.6">75</text>
<text x="347" y="70.8">1000pF</text>
<text x="347.7" y="66.6">75</text>
<text x="342.3" y="75.5">GREEN</text>
<text x="342.3" y="80.6">YELLOW</text>
</g>
</svg>
